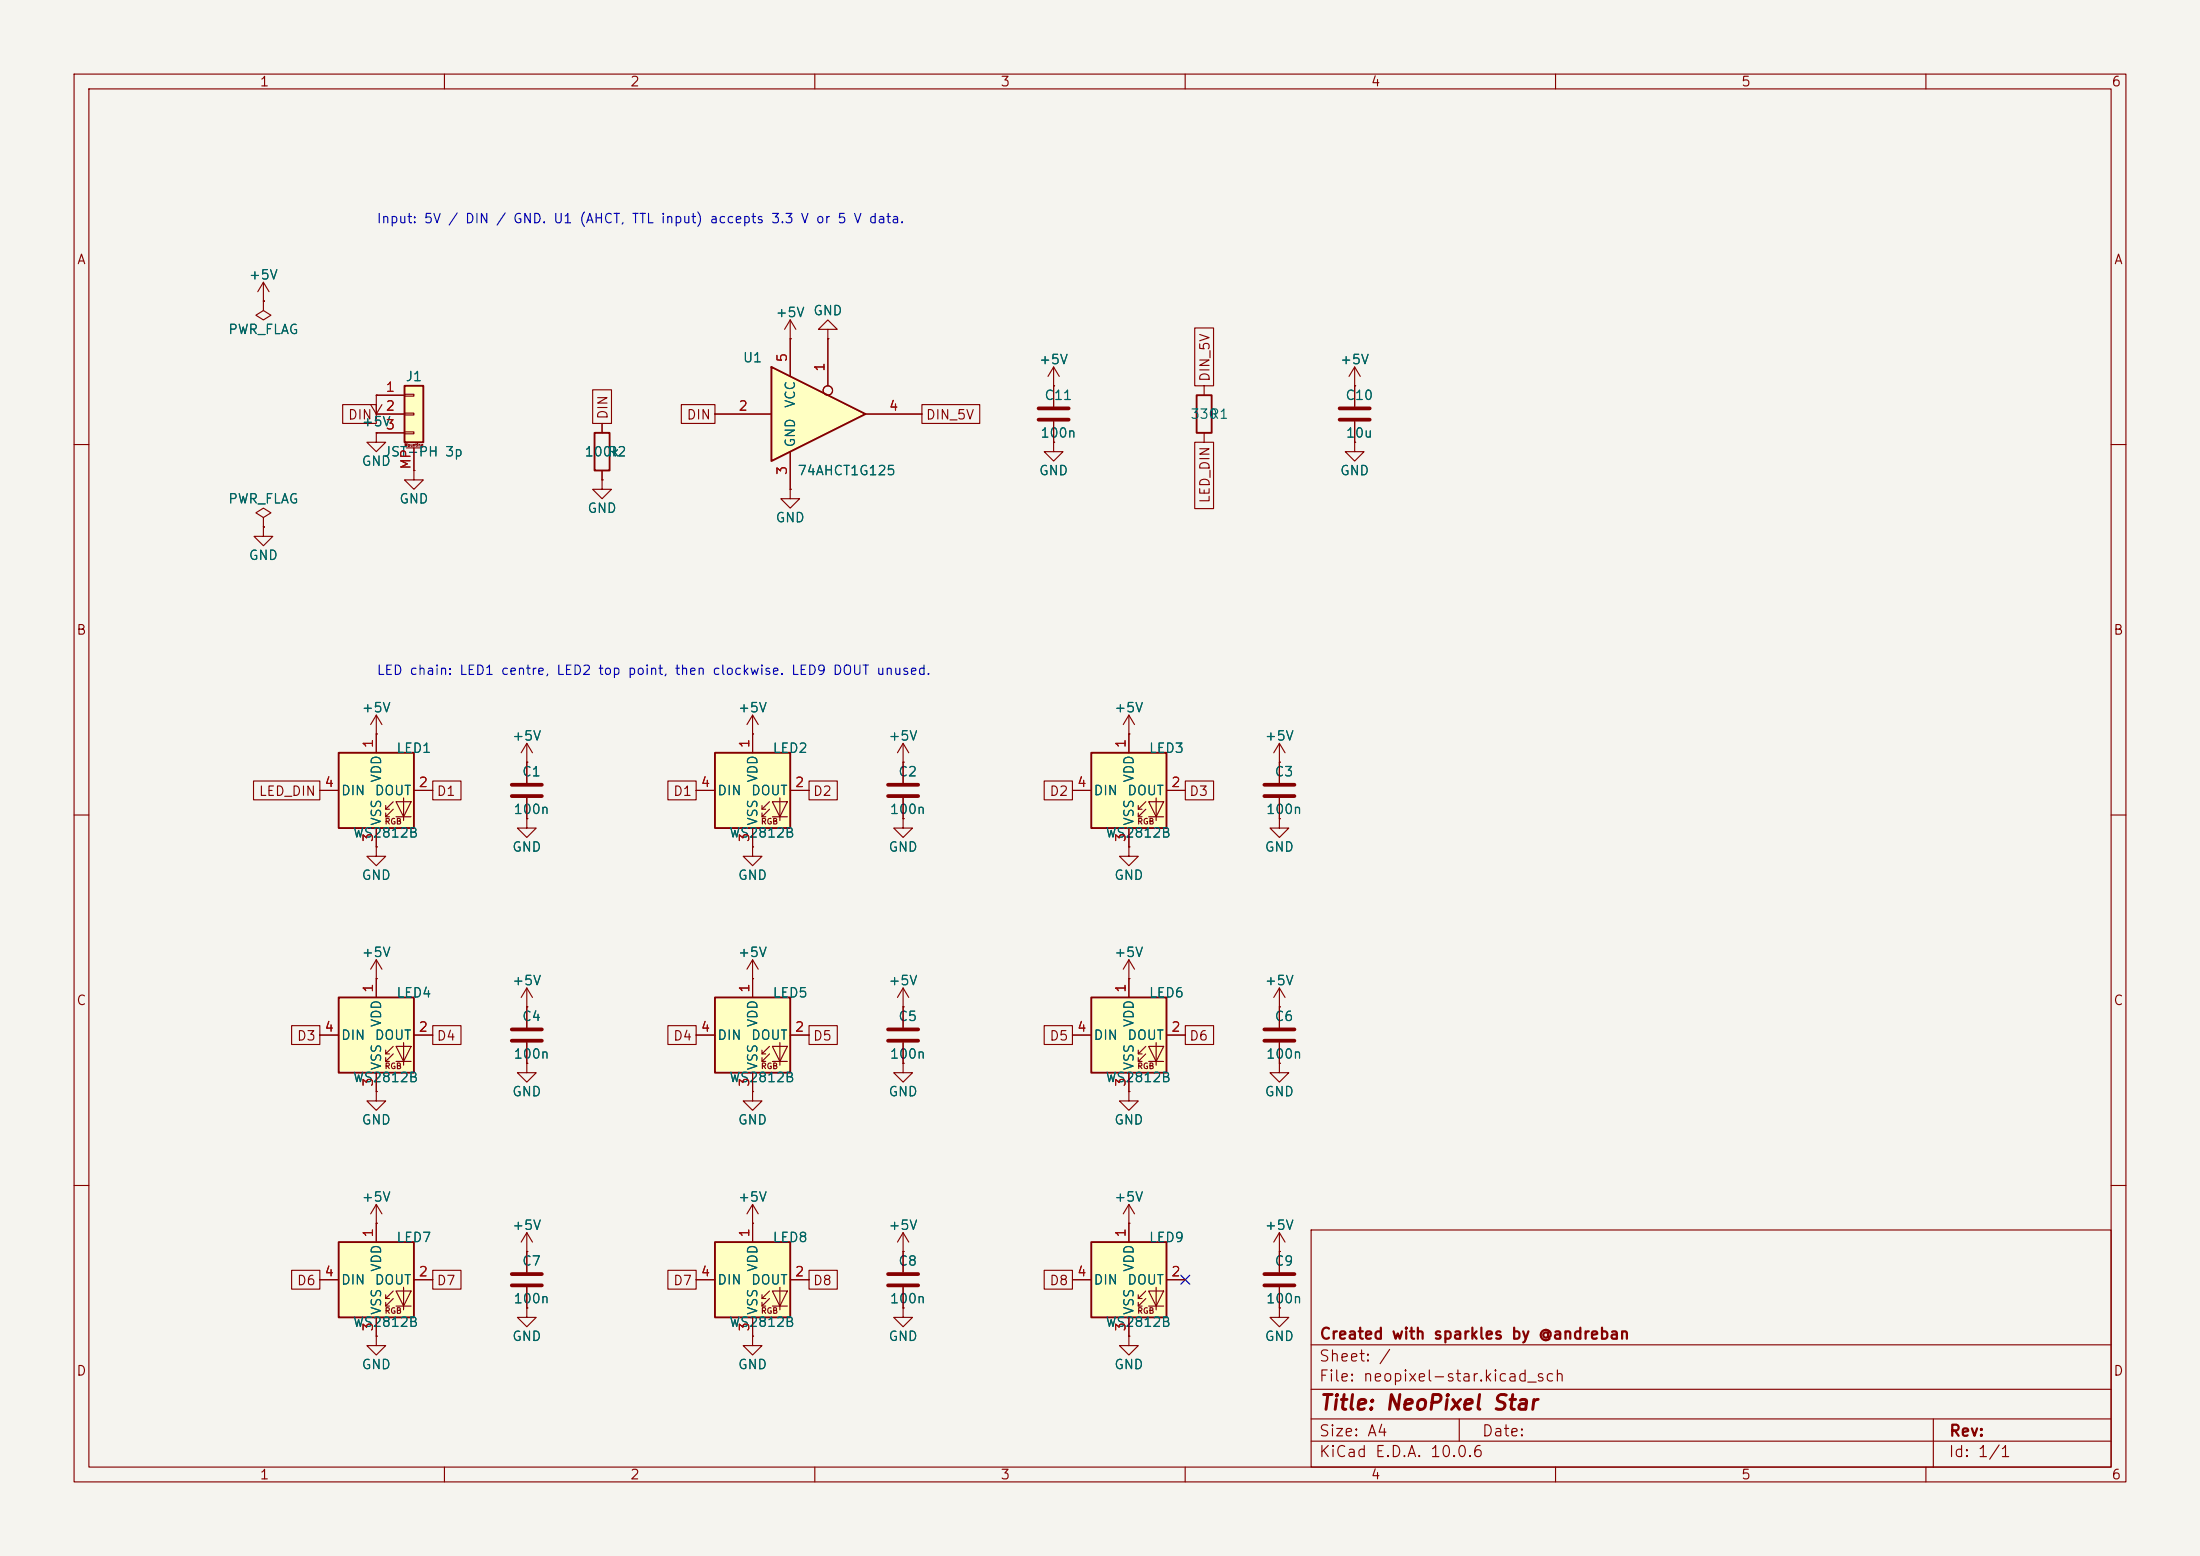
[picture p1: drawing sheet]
<svg xmlns="http://www.w3.org/2000/svg" width="297mm" height="210mm" viewBox="0 0 297 210" stroke-linecap="round" stroke-linejoin="round" font-family="sans-serif">
<path d="M0 0h297v210h-297z" fill="#f5f4ef" stroke="#f5f4ef" stroke-width=".14"/>
<g fill="none" stroke="#840000" stroke-width=".15">
<path d="M10 10h277v190h-277zM12 12h273v186h-273zM60 10v2M110 10v2M160 10v2M210 10v2M260 10v2M182.9 52.1h.1M182.9 49.5l-.8 1.3M182.9 49.5l.7 1.3M182.9 49.5v2.6M10 60h2"/>
<path d="M285 60h2M152.4 99.1h.1M152.4 96.5v2.6M152.4 96.5l-.8 1.3M152.4 96.5l.8 1.3M10 110h2M172.7 102.9h.1M172.7 110.5v1.3h1.3l-1.3 1.2-1.3-1.2h1.3M172.7 110.5h.1M172.7 100.3v5.4M172.7 107.7v2.8M172.7 100.3l-.7 1.3"/>
<path d="M172.7 100.3l.8 1.3M285 110h2M152.4 132.1h.1M152.4 129.5l-.8 1.3M152.4 129.5l.8 1.3M152.4 129.5v2.6M172.7 135.9h.1M172.7 133.4v5.3M172.7 133.4l-.7 1.2M172.7 133.4l.8 1.2M172.7 140.7v2.8M10 160h2"/>
<path d="M71.1 168.9v2.8M71.1 173.7v2.8M177 166h108v32h-108zM285 160h2M50.8 180.3v1.3h1.3l-1.3 1.3-1.3-1.3h1.3M50.8 180.3h.1M60 198v2M110 198v2M160 198v2M177 194.5h108M177 191.5h108M177 187.5h108"/>
<path d="M177 181.5h108M197 191.5v3M210 198v2M260 198v2M261 191.5v6.5"/>
</g>
<path d="M170.7 105.9h4.1M170.7 107.4h4.1M170.7 138.9h4.1M170.7 140.5h4.1M69.1 172h4.1M69.1 173.5h4.1" fill="none" stroke="#840000" stroke-width=".51"/>
<path d="M147.3 101.6h10.2v10.2h-10.2z" fill="#ffffc2"/>
<g fill="none" stroke="#840000" stroke-width=".15">
<path d="M162.6 52.1v1.2M162.6 58.4v1.3M182.9 59.7v1.3h1.2l-1.2 1.2-1.3-1.2h1.3M182.9 59.7h.1M182.9 52.1v2.8M182.9 56.9v2.8M152.4 99.1v2.5M144.8 106.7h2.5M152.4 114.3v1.3h1.3l-1.3 1.2-1.3-1.2h1.3M152.4 114.3h.1M152.4 111.8v2.5M153.7 109.2h.5"/>
<path d="M153.7 110.2h.5M154.7 108.2l-1 1v-.5M154.7 109.2l-1 1v-.5M155.1 108.2h2l-1 2zM155.1 110.2h2M156.1 107.7v3M157.5 106.7h2.5M121.9 135.9v2.8M121.9 140.7v2.8M50.8 165.1h.1M50.8 162.6l-.8 1.2M50.8 162.6l.8 1.2"/>
<path d="M50.8 162.6v2.5M71.1 168.9h.1M71.1 166.4l-.7 1.2M71.1 166.4l.8 1.2M71.1 166.4v2.5"/>
</g>
<path d="M161.5 53.3h2.1v5.1h-2.1zM147.3 101.6h10.2v10.2h-10.2z" fill="none" stroke="#840000" stroke-width=".25"/>
<path d="M180.8 55.1h4.1M180.8 56.6h4.1M119.9 138.9h4.1M119.9 140.5h4.1" fill="none" stroke="#840000" stroke-width=".51"/>
<path d="M45.7 167.6h10.2v10.2h-10.2z" fill="#ffffc2"/>
<g fill="none" stroke="#840000" stroke-width=".15">
<path d="M142.2 52.1h.1M142.2 59.7v1.3h1.3l-1.3 1.2-1.2-1.2h1.2M142.2 59.7h.1M142.2 49.5v5.4M142.2 56.9v2.8M142.2 49.5l-.7 1.3M142.2 49.5l.8 1.3M121.9 102.9h.1M121.9 110.5v1.3h1.3l-1.3 1.2-1.3-1.2h1.3M121.9 110.5h.1M121.9 100.3v5.4M121.9 107.7v2.8"/>
<path d="M121.9 100.3l-.7 1.3M121.9 100.3l.8 1.3M121.9 135.9h.1M121.9 133.4v2.5M121.9 133.4l-.7 1.2M121.9 133.4l.8 1.2M101.6 147.3v1.3h1.3l-1.3 1.3-1.3-1.3h1.3M101.6 147.3h.1M43.2 172.7h2.5M50.8 165.1v2.5M50.8 177.8v2.5M52.1 175.3h.5"/>
<path d="M52.1 176.3h.5M53.1 174.2l-1 1.1v-.5M53.1 175.3l-1 1v-.5M53.5 174.2h2l-1 2.1zM53.5 176.3h2M54.5 173.7v3.1M55.9 172.7h2.5M71.1 176.5v1.3h1.3l-1.3 1.3-1.3-1.3h1.3M71.1 176.5h.1"/>
</g>
<path d="M45.7 167.6h10.2v10.2h-10.2z" fill="none" stroke="#840000" stroke-width=".25"/>
<path d="M140.2 55.1h4.1M140.2 56.6h4.1M119.9 105.9h4.1M119.9 107.4h4.1" fill="none" stroke="#840000" stroke-width=".51"/>
<path d="M104.1 49.5l12.7 6.4-12.7 6.3z" fill="#ffffc2"/>
<path d="M104.1 49.5l12.7 6.4-12.7 6.3z" fill="none" stroke="#840000" stroke-width=".25"/>
<g fill="none" stroke="#840000" stroke-width=".15">
<path d="M35.6 38.1l-.8 1.3M35.6 38.1l.7 1.3M35.6 38.1v2.5M35.6 40.6v1.3l1 .6-1 .7-1.1-.7 1.1-.6M35.6 40.6h.1M50 54.6l.8 1.3M50.8 53.3h.1M50.8 58.4v1.3h1.3l-1.3 1.3-1.3-1.3h1.3M50.8 58.4h.1M50.8 53.3v2.6M51.6 54.6l-.8 1.3M96.5 55.9h7.6"/>
<path d="M106.7 45.7h.1M106.7 43.2v7.6M106.7 43.2l-.8 1.3M106.7 43.2l.7 1.3M111.8 44.5h1.2l-1.2-1.3-1.3 1.3h1.3v1.2M111.8 45.7h.1M111.8 45.7v6.4M116.8 55.9h7.7M35.6 69.9l1-.7-1-.6-1.1 .6 1.1 .7v1.2M35.6 71.1h.1M35.6 71.1v1.3h1.2l-1.2 1.3-1.3-1.3h1.3M106.7 66v1.3h1.2l-1.2 1.3-1.3-1.3h1.3"/>
<path d="M106.7 66h.1M106.7 61v5M71.1 102.9h.1M71.1 100.3l-.7 1.3M71.1 100.3l.8 1.3M71.1 100.3v2.6M101.6 132.1h.1M101.6 129.5l-.8 1.3M101.6 129.5l.8 1.3M101.6 129.5v2.6"/>
<circle cx="111.8" cy="52.7" r=".63"/>
</g>
<path d="M96.5 101.6h10.2v10.2h-10.2z" fill="#ffffc2"/>
<g fill="none" stroke="#840000" stroke-width=".15">
<path d="M101.6 99.1h.1M101.6 96.5v5.1M101.6 96.5l-.8 1.3M101.6 96.5l.8 1.3M94 106.7h2.5M101.6 111.8v2.5M102.9 109.2h.5M102.9 110.2h.5M103.9 108.2l-1 1v-.5M103.9 109.2l-1 1v-.5M104.3 108.2h2l-1 2zM104.3 110.2h2"/>
<path d="M105.3 107.7v3M106.7 106.7h2.5"/>
</g>
<path d="M96.5 101.6h10.2v10.2h-10.2z" fill="none" stroke="#840000" stroke-width=".25"/>
<path d="M96.5 134.6h10.2v10.2h-10.2z" fill="#ffffc2"/>
<g fill="none" stroke="#840000" stroke-width=".15">
<path d="M71.1 102.9v2.8M71.1 107.7v2.8M101.6 114.3v1.3h1.3l-1.3 1.2-1.3-1.2h1.3M101.6 114.3h.1M94 139.7h2.5M101.6 132.1v2.5M106.7 139.7h2.5M101.6 144.8v2.5M102.9 142.2h.5M102.9 143.3h.5M103.9 141.2l-1 1v-.5M103.9 142.2l-1 1.1v-.6"/>
<path d="M104.3 141.2h2l-1 2.1zM104.3 143.3h2M105.3 140.7v3.1"/>
</g>
<path d="M96.5 134.6h10.2v10.2h-10.2z" fill="none" stroke="#840000" stroke-width=".25"/>
<path d="M69.1 105.9h4.1M69.1 107.4h4.1" fill="none" stroke="#840000" stroke-width=".51"/>
<path d="M96.5 167.6h10.2v10.2h-10.2z" fill="#ffffc2"/>
<g fill="none" stroke="#840000" stroke-width=".15">
<path d="M50.8 99.1h.1M50.8 96.5l-.8 1.3M50.8 96.5l.8 1.3M50.8 96.5v2.6M71.1 110.5v1.3h1.3l-1.3 1.2-1.3-1.2h1.3M71.1 110.5h.1M94 172.7h2.5M101.6 165.1h.1M101.6 162.6v5M101.6 177.8v2.5M101.6 162.6l-.8 1.2M101.6 162.6l.8 1.2"/>
<path d="M102.9 175.3h.5M102.9 176.3h.5M103.9 174.2l-1 1.1v-.5M103.9 175.3l-1 1v-.5M104.3 174.2h2l-1 2.1zM104.3 176.3h2M105.3 173.7v3.1M106.7 172.7h2.5M101.6 180.3v1.3h1.3l-1.3 1.3-1.3-1.3h1.3M101.6 180.3h.1"/>
</g>
<path d="M96.5 167.6h10.2v10.2h-10.2z" fill="none" stroke="#840000" stroke-width=".25"/>
<path d="M45.7 101.6h10.2v10.2h-10.2z" fill="#ffffc2"/>
<g fill="none" stroke="#840000" stroke-width=".15">
<path d="M50.8 99.1v2.5M43.2 106.7h2.5M50.8 114.3v1.3h1.3l-1.3 1.2-1.3-1.2h1.3M50.8 114.3h.1M50.8 111.8v2.5M52.1 109.2h.5M52.1 110.2h.5M53.1 108.2l-1 1v-.5M53.1 109.2l-1 1v-.5M53.5 108.2h2l-1 2zM53.5 110.2h2M54.5 107.7v3"/>
<path d="M55.9 106.7h2.5"/>
</g>
<path d="M45.7 101.6h10.2v10.2h-10.2z" fill="none" stroke="#840000" stroke-width=".25"/>
<path d="M54.6 52.1h2.5v7.6h-2.5z" fill="#ffffc2"/>
<path d="M54.6 52.1h2.5v7.6h-2.5zM80.3 58.4h2v5.1h-2z" fill="none" stroke="#840000" stroke-width=".25"/>
<g fill="none" stroke="#840000" stroke-width=".15">
<path d="M50.8 53.3h3.8M50.8 55.9h3.8M50.8 58.4h3.8M54.6 53.2h1.3v.3h-1.3zM54.6 55.8h1.3v.2h-1.3zM54.6 58.3h1.3v.2h-1.3zM81.3 57.2v1.2M54.9 60.5h2M55.9 63.5v1.3h1.2l-1.2 1.2-1.3-1.2h1.3M55.9 63.5h.1M55.9 60.5v3M81.3 64.8v1.2h1.2l-1.2 1.3-1.3-1.3h1.3"/>
<path d="M81.3 64.8h.1M81.3 63.5v1.3M50.8 132.1h.1M50.8 129.5l-.8 1.3M50.8 129.5l.8 1.3M50.8 129.5v2.6M71.1 135.9h.1M71.1 133.4v5.3M71.1 133.4l-.7 1.2M71.1 133.4l.8 1.2M71.1 143.5v1.3h1.3l-1.3 1.3-1.3-1.3h1.3M71.1 143.5h.1"/>
<path d="M71.1 140.7v2.8"/>
</g>
<path d="M69.1 138.9h4.1M69.1 140.5h4.1" fill="none" stroke="#840000" stroke-width=".51"/>
<path d="M45.7 134.6h10.2v10.2h-10.2z" fill="#ffffc2"/>
<g fill="none" stroke="#840000" stroke-width=".15">
<path d="M43.2 139.7h2.5M50.8 132.1v2.5M55.9 139.7h2.5M50.8 147.3v1.3h1.3l-1.3 1.3-1.3-1.3h1.3M50.8 147.3h.1M50.8 144.8v2.5M52.1 142.2h.5M52.1 143.3h.5M53.1 141.2l-1 1v-.5M53.1 142.2l-1 1.1v-.6M53.5 141.2h2l-1 2.1zM53.5 143.3h2"/>
<path d="M54.5 140.7v3.1M172.7 168.9h.1M172.7 166.4l-.7 1.2M172.7 166.4l.8 1.2M172.7 166.4v5.3M172.7 173.7v2.8"/>
</g>
<path d="M45.7 134.6h10.2v10.2h-10.2z" fill="none" stroke="#840000" stroke-width=".25"/>
<path d="M170.7 172h4.1M170.7 173.5h4.1" fill="none" stroke="#840000" stroke-width=".51"/>
<path d="M147.3 134.6h10.2v10.2h-10.2z" fill="#ffffc2"/>
<g fill="none" stroke="#840000" stroke-width=".15">
<path d="M144.8 139.7h2.5M152.4 132.1v2.5M157.5 139.7h2.5M152.4 144.8v2.5M153.7 142.2h.5M153.7 143.3h.5M154.7 141.2l-1 1v-.5M154.7 142.2l-1 1.1v-.6M155.1 141.2h2l-1 2.1zM155.1 143.3h2M156.1 140.7v3.1M172.7 143.5v1.3h1.3l-1.3 1.3-1.3-1.3h1.3"/>
<path d="M172.7 143.5h.1"/>
</g>
<path d="M147.3 134.6h10.2v10.2h-10.2z" fill="none" stroke="#840000" stroke-width=".25"/>
<path d="M147.3 167.6h10.2v10.2h-10.2z" fill="#ffffc2"/>
<g fill="none" stroke="#840000" stroke-width=".15">
<path d="M35.6 40.6h.1M46.3 54.6h4.5v2.6h-4.5zM50.8 53.3h.1M50.8 58.4h.1M50.8 55.9h3.8M50.8 53.3h3.8M50.8 58.4h3.8M80 52.6h2.6v4.6h-2.6zM81.3 57.2v1.2M92 54.6h4.5v2.6h-4.5zM96.5 55.9h7.6M106.7 45.7h.1"/>
<path d="M106.7 45.7v5.1M111.8 45.7h.1M111.8 45.7v6.4M116.8 55.9h7.7M124.5 54.6h7.8v2.6h-7.8zM142.2 52.1h.1M142.2 59.7h.1M142.2 52.1v2.8M142.2 56.9v2.8M161.3 59.7h2.5v8.9h-2.5zM161.3 44.3h2.5v7.8h-2.5zM182.9 52.1h.1"/>
<path d="M182.9 59.7h.1M182.9 52.1v2.8M182.9 56.9v2.8M35.6 71.1h.1M55.9 63.5h.1M55.9 60.5v3M81.3 64.8h.1M81.3 63.5v1.3M106.7 66h.1M106.7 61v5M50.8 99.1h.1M50.8 99.1v2.5"/>
<path d="M101.6 99.1h.1M101.6 99.1v2.5M152.4 99.1h.1M152.4 99.1v2.5M34.2 105.4h9v2.6h-9zM43.2 106.7h2.5M50.8 114.3h.1M50.8 111.8v2.5M55.9 106.7h2.5M58.4 105.4h3.8v2.6h-3.8zM71.1 102.9h.1M71.1 110.5h.1"/>
<path d="M71.1 102.9v2.8M71.1 107.7v2.8M90.2 105.4h3.8v2.6h-3.8zM94 106.7h2.5M101.6 114.3h.1M101.6 111.8v2.5M106.7 106.7h2.5M109.2 105.4h3.8v2.6h-3.8zM121.9 102.9h.1M121.9 110.5h.1M121.9 102.9v2.8M121.9 107.7v2.8"/>
<path d="M141 105.4h3.8v2.6h-3.8zM144.8 106.7h2.5M152.4 114.3h.1M152.4 111.8v2.5M157.5 106.7h2.5M160 105.4h3.8v2.6h-3.8zM172.7 102.9h.1M172.7 110.5h.1M172.7 102.9v2.8M172.7 107.7v2.8M39.4 138.4h3.8v2.6h-3.8zM43.2 139.7h2.5"/>
<path d="M50.8 132.1h.1M50.8 132.1v2.5M55.9 139.7h2.5M58.4 138.4h3.8v2.6h-3.8zM71.1 135.9h.1M71.1 135.9v2.8M90.2 138.4h3.8v2.6h-3.8zM94 139.7h2.5M101.6 132.1h.1M101.6 132.1v2.5M106.7 139.7h2.5M109.2 138.4h3.8v2.6h-3.8z"/>
<path d="M121.9 135.9h.1M121.9 135.9v2.8M141 138.4h3.8v2.6h-3.8zM144.8 139.7h2.5M152.4 132.1h.1M152.4 132.1v2.5M157.5 139.7h2.5M160 138.4h3.8v2.6h-3.8zM172.7 135.9h.1M172.7 135.9v2.8M50.8 147.3h.1M50.8 144.8v2.5"/>
<path d="M71.1 143.5h.1M71.1 140.7v2.8M101.6 147.3h.1M101.6 144.8v2.5M121.9 143.5v1.3h1.3l-1.3 1.3-1.3-1.3h1.3M121.9 143.5h.1M121.9 140.7v2.8M152.4 147.3v1.3h1.3l-1.3 1.3-1.3-1.3h1.3M152.4 147.3h.1M152.4 144.8v2.5M172.7 143.5h.1M172.7 140.7v2.8"/>
<path d="M39.4 171.4h3.8v2.6h-3.8zM43.2 172.7h2.5M50.8 165.1h.1M50.8 165.1v2.5M50.8 177.8v2.5M55.9 172.7h2.5M58.4 171.4h3.8v2.6h-3.8zM71.1 168.9h.1M71.1 176.5h.1M71.1 168.9v2.8M71.1 173.7v2.8M90.2 171.4h3.8v2.6h-3.8z"/>
<path d="M94 172.7h2.5M101.6 165.1h.1M101.6 165.1v2.5M101.6 177.8v2.5M106.7 172.7h2.5M109.2 171.4h3.8v2.6h-3.8zM121.9 176.5v1.3h1.3l-1.3 1.3-1.3-1.3h1.3M121.9 176.5h.1M121.9 168.9h.1M121.9 166.4v5.3M121.9 173.7v2.8M121.9 166.4l-.7 1.2"/>
<path d="M121.9 166.4l.8 1.2M141 171.4h3.8v2.6h-3.8zM144.8 172.7h2.5M152.4 165.1h.1M152.4 162.6v5M152.4 177.8v2.5M152.4 162.6l-.8 1.2M152.4 162.6l.8 1.2M153.7 175.3h.5M153.7 176.3h.5M154.7 174.2l-1 1.1v-.5M154.7 175.3l-1 1v-.5"/>
<path d="M155.1 174.2h2l-1 2.1zM155.1 176.3h2M156.1 173.7v3.1M157.5 172.7h2.5M172.7 176.5v1.3h1.3l-1.3 1.3-1.3-1.3h1.3M172.7 176.5h.1M172.7 168.9h.1M172.7 168.9v2.8M172.7 173.7v2.8M50.8 180.3h.1M101.6 180.3h.1M152.4 180.3v1.3h1.3l-1.3 1.3-1.3-1.3h1.3"/>
<path d="M152.4 180.3h.1"/>
<circle cx="111.8" cy="52.7" r=".63"/>
</g>
<path d="M147.3 167.6h10.2v10.2h-10.2z" fill="none" stroke="#840000" stroke-width=".25"/>
<path d="M119.9 172h4.1M119.9 173.5h4.1" fill="none" stroke="#840000" stroke-width=".51"/>
<path d="M159.4 172.1l1.2 1.2M160.6 172.1l-1.2 1.2" fill="none" stroke="#000084" stroke-width=".15"/>
<text font-size="2" fill="#840000" x="178" y="190.8">Title: NeoPixel Star</text>
<g font-size="1.5" fill="#840000">
<text x="178" y="184.1">Sheet: /</text>
<text x="178" y="181.1">Created with sparkles by @andreban</text>
<text x="178" y="186.8">File: neopixel-star.kicad_sch</text>
<text x="178" y="197">KiCad E.D.A. 10.0.6</text>
<text x="178" y="194.2">Size: A4</text>
<text x="200" y="194.2">Date:</text>
<text x="263" y="197">Id: 1/1</text>
<text x="263" y="194.2">Rev:</text>
</g>
<g font-size="1.3" fill="#840000">
<text x="35" y="12">1</text>
<text x="85" y="12">2</text>
<text x="135" y="12">3</text>
<text x="185" y="12">4</text>
<text x="235" y="12">5</text>
<text x="285" y="12">6</text>
<text x="10.3" y="36">A</text>
<text x="285.3" y="36">A</text>
<text x="163.6" y="51.6" transform="rotate(-90 163.6 51.6)">DIN_5V</text>
<text x="46.9" y="56.9">DIN</text>
<text x="82.3" y="56.7" transform="rotate(-90 82.3 56.7)">DIN</text>
<text x="92.6" y="56.9">DIN</text>
<text x="124.9" y="56.9">DIN_5V</text>
<text x="163.6" y="68" transform="rotate(-90 163.6 68)">LED_DIN</text>
<text x="10.2" y="86">B</text>
<text x="285.2" y="86">B</text>
<text x="34.9" y="107.7">LED_DIN</text>
<text x="58.9" y="107.7">D1</text>
<text x="90.8" y="107.7">D1</text>
<text x="109.7" y="107.7">D2</text>
<text x="141.6" y="107.7">D2</text>
<text x="160.5" y="107.7">D3</text>
<text x="10.2" y="136">C</text>
<text x="285.2" y="136">C</text>
<text x="40" y="140.8">D3</text>
<text x="58.9" y="140.8">D4</text>
<text x="90.8" y="140.8">D4</text>
<text x="109.7" y="140.8">D5</text>
<text x="141.6" y="140.8">D5</text>
<text x="160.5" y="140.8">D6</text>
<text x="40" y="173.8">D6</text>
<text x="58.9" y="173.8">D7</text>
<text x="90.8" y="173.8">D7</text>
<text x="109.7" y="173.8">D8</text>
<text x="141.6" y="173.8">D8</text>
<text x="10.2" y="186">D</text>
<text x="285.2" y="186">D</text>
<text x="35" y="200">1</text>
<text x="85" y="200">2</text>
<text x="135" y="200">3</text>
<text x="185" y="200">4</text>
<text x="235" y="200">5</text>
<text x="285" y="200">6</text>
</g>
<g font-size="1.3" fill="#0000c2">
<text x="50.8" y="30.5">Input: 5V / DIN / GND. U1 (AHCT, TTL input) accepts 3.3 V or 5 V data.</text>
<text x="50.8" y="91.4">LED chain: LED1 centre, LED2 top point, then clockwise. LED9 DOUT unused.</text>
</g>
<g font-size="1.3" fill="#006464">
<text x="33.5" y="38">+5V</text>
<text x="30.7" y="45.4">PWR_FLAG</text>
<text x="104.6" y="43.1">+5V</text>
<text x="109.7" y="42.9">GND</text>
<text x="54.7" y="51.8">J1</text>
<text x="100.2" y="49.2">U1</text>
<text x="140.2" y="49.5">+5V</text>
<text x="180.8" y="49.5">+5V</text>
<text x="48.7" y="57.9">+5V</text>
<text x="107.6" y="55.2" transform="rotate(-90 107.6 55.2)">VCC</text>
<text x="140.4" y="59.4">100n</text>
<text x="140.9" y="54.3">C11</text>
<text x="160.6" y="56.8">330</text>
<text x="163.2" y="56.8">R1</text>
<text x="181.5" y="54.3">C10</text>
<text x="181.6" y="59.4">10u</text>
<text x="48.7" y="63.2">GND</text>
<text x="51.7" y="61.9">JST-PH 3p</text>
<text x="78.8" y="61.9">100k</text>
<text x="81.9" y="61.9">R2</text>
<text x="107.6" y="64.5">74AHCT1G125</text>
<text x="107.6" y="60.5" transform="rotate(-90 107.6 60.5)">GND</text>
<text x="140.2" y="64.5">GND</text>
<text x="180.8" y="64.5">GND</text>
<text x="30.7" y="68.3">PWR_FLAG</text>
<text x="53.8" y="68.3">GND</text>
<text x="79.2" y="69.5">GND</text>
<text x="104.6" y="70.8">GND</text>
<text x="33.5" y="75.9">GND</text>
<text x="48.7" y="96.5">+5V</text>
<text x="53.4" y="101.9">LED1</text>
<text x="69.1" y="100.3">+5V</text>
<text x="99.5" y="96.5">+5V</text>
<text x="104.2" y="101.9">LED2</text>
<text x="119.9" y="100.3">+5V</text>
<text x="150.3" y="96.5">+5V</text>
<text x="155" y="101.9">LED3</text>
<text x="170.7" y="100.3">+5V</text>
<text x="45.9" y="107.6">DIN</text>
<text x="50.5" y="107.6">DOUT</text>
<text x="51.8" y="105.7" transform="rotate(-90 51.8 105.7)">VDD</text>
<text x="70.4" y="105.1">C1</text>
<text x="96.7" y="107.6">DIN</text>
<text x="101.3" y="107.6">DOUT</text>
<text x="102.6" y="105.7" transform="rotate(-90 102.6 105.7)">VDD</text>
<text x="121.2" y="105.1">C2</text>
<text x="147.5" y="107.6">DIN</text>
<text x="152.1" y="107.6">DOUT</text>
<text x="153.4" y="105.7" transform="rotate(-90 153.4 105.7)">VDD</text>
<text x="172" y="105.1">C3</text>
<text x="47.6" y="113.4">WS2812B</text>
<text x="51.8" y="111.5" transform="rotate(-90 51.8 111.5)">VSS</text>
<text x="69.2" y="110.2">100n</text>
<text x="98.4" y="113.4">WS2812B</text>
<text x="102.6" y="111.5" transform="rotate(-90 102.6 111.5)">VSS</text>
<text x="120" y="110.2">100n</text>
<text x="149.2" y="113.4">WS2812B</text>
<text x="153.4" y="111.5" transform="rotate(-90 153.4 111.5)">VSS</text>
<text x="170.8" y="110.2">100n</text>
<text x="48.7" y="119.1">GND</text>
<text x="69.1" y="115.3">GND</text>
<text x="99.5" y="119.1">GND</text>
<text x="119.9" y="115.3">GND</text>
<text x="150.3" y="119.1">GND</text>
<text x="170.7" y="115.3">GND</text>
<text x="48.7" y="129.5">+5V</text>
<text x="99.5" y="129.5">+5V</text>
<text x="150.3" y="129.5">+5V</text>
<text x="53.4" y="134.9">LED4</text>
<text x="69.1" y="133.3">+5V</text>
<text x="104.2" y="134.9">LED5</text>
<text x="119.9" y="133.3">+5V</text>
<text x="155" y="134.9">LED6</text>
<text x="170.7" y="133.3">+5V</text>
<text x="45.9" y="140.7">DIN</text>
<text x="50.5" y="140.7">DOUT</text>
<text x="51.8" y="138.7" transform="rotate(-90 51.8 138.7)">VDD</text>
<text x="69.2" y="143.2">100n</text>
<text x="70.4" y="138.1">C4</text>
<text x="96.7" y="140.7">DIN</text>
<text x="101.3" y="140.7">DOUT</text>
<text x="102.6" y="138.7" transform="rotate(-90 102.6 138.7)">VDD</text>
<text x="120" y="143.2">100n</text>
<text x="121.2" y="138.1">C5</text>
<text x="147.5" y="140.7">DIN</text>
<text x="152.1" y="140.7">DOUT</text>
<text x="153.4" y="138.7" transform="rotate(-90 153.4 138.7)">VDD</text>
<text x="170.8" y="143.2">100n</text>
<text x="172" y="138.1">C6</text>
<text x="47.6" y="146.4">WS2812B</text>
<text x="51.8" y="144.6" transform="rotate(-90 51.8 144.6)">VSS</text>
<text x="69.1" y="148.3">GND</text>
<text x="98.4" y="146.4">WS2812B</text>
<text x="102.6" y="144.6" transform="rotate(-90 102.6 144.6)">VSS</text>
<text x="119.9" y="148.3">GND</text>
<text x="149.2" y="146.4">WS2812B</text>
<text x="153.4" y="144.6" transform="rotate(-90 153.4 144.6)">VSS</text>
<text x="170.7" y="148.3">GND</text>
<text x="48.7" y="152.1">GND</text>
<text x="99.5" y="152.1">GND</text>
<text x="150.3" y="152.1">GND</text>
<text x="48.7" y="162.5">+5V</text>
<text x="53.4" y="168">LED7</text>
<text x="69.1" y="166.3">+5V</text>
<text x="99.5" y="162.5">+5V</text>
<text x="104.2" y="168">LED8</text>
<text x="119.9" y="166.3">+5V</text>
<text x="150.3" y="162.5">+5V</text>
<text x="155" y="168">LED9</text>
<text x="170.7" y="166.3">+5V</text>
<text x="45.9" y="173.7">DIN</text>
<text x="50.5" y="173.7">DOUT</text>
<text x="51.8" y="171.7" transform="rotate(-90 51.8 171.7)">VDD</text>
<text x="70.4" y="171.1">C7</text>
<text x="96.7" y="173.7">DIN</text>
<text x="101.3" y="173.7">DOUT</text>
<text x="102.6" y="171.7" transform="rotate(-90 102.6 171.7)">VDD</text>
<text x="121.2" y="171.1">C8</text>
<text x="147.5" y="173.7">DIN</text>
<text x="152.1" y="173.7">DOUT</text>
<text x="153.4" y="171.7" transform="rotate(-90 153.4 171.7)">VDD</text>
<text x="172" y="171.1">C9</text>
<text x="47.6" y="179.4">WS2812B</text>
<text x="51.8" y="177.6" transform="rotate(-90 51.8 177.6)">VSS</text>
<text x="69.2" y="176.2">100n</text>
<text x="98.4" y="179.4">WS2812B</text>
<text x="102.6" y="177.6" transform="rotate(-90 102.6 177.6)">VSS</text>
<text x="120" y="176.2">100n</text>
<text x="149.2" y="179.4">WS2812B</text>
<text x="153.4" y="177.6" transform="rotate(-90 153.4 177.6)">VSS</text>
<text x="170.8" y="176.2">100n</text>
<text x="48.7" y="185.1">GND</text>
<text x="69.1" y="181.3">GND</text>
<text x="99.5" y="185.1">GND</text>
<text x="119.9" y="181.3">GND</text>
<text x="150.3" y="185.1">GND</text>
<text x="170.7" y="181.3">GND</text>
</g>
<g font-size="1.3" fill="#a90000">
<text x="52" y="53.2">1</text>
<text x="106.5" y="49" transform="rotate(-90 106.5 49)">5</text>
<text x="111.6" y="50.3" transform="rotate(-90 111.6 50.3)">1</text>
<text x="52" y="55.7">2</text>
<text x="52" y="58.3">3</text>
<text x="99.6" y="55.7">2</text>
<text x="119.9" y="55.7">4</text>
<text x="55.7" y="63.5" transform="rotate(-90 55.7 63.5)">MP</text>
<text x="106.5" y="64.2" transform="rotate(-90 106.5 64.2)">3</text>
<text x="50.7" y="101.1" transform="rotate(-90 50.7 101.1)">1</text>
<text x="101.5" y="101.1" transform="rotate(-90 101.5 101.1)">1</text>
<text x="152.3" y="101.1" transform="rotate(-90 152.3 101.1)">1</text>
<text x="43.7" y="106.5">4</text>
<text x="56.4" y="106.5">2</text>
<text x="94.5" y="106.5">4</text>
<text x="107.2" y="106.5">2</text>
<text x="145.3" y="106.5">4</text>
<text x="158" y="106.5">2</text>
<text x="50.7" y="113.8" transform="rotate(-90 50.7 113.8)">3</text>
<text x="101.5" y="113.8" transform="rotate(-90 101.5 113.8)">3</text>
<text x="152.3" y="113.8" transform="rotate(-90 152.3 113.8)">3</text>
<text x="50.7" y="134.1" transform="rotate(-90 50.7 134.1)">1</text>
<text x="101.5" y="134.1" transform="rotate(-90 101.5 134.1)">1</text>
<text x="152.3" y="134.1" transform="rotate(-90 152.3 134.1)">1</text>
<text x="43.7" y="139.6">4</text>
<text x="56.4" y="139.6">2</text>
<text x="94.5" y="139.6">4</text>
<text x="107.2" y="139.6">2</text>
<text x="145.3" y="139.6">4</text>
<text x="158" y="139.6">2</text>
<text x="50.7" y="146.8" transform="rotate(-90 50.7 146.8)">3</text>
<text x="101.5" y="146.8" transform="rotate(-90 101.5 146.8)">3</text>
<text x="152.3" y="146.8" transform="rotate(-90 152.3 146.8)">3</text>
<text x="50.7" y="167.1" transform="rotate(-90 50.7 167.1)">1</text>
<text x="101.5" y="167.1" transform="rotate(-90 101.5 167.1)">1</text>
<text x="152.3" y="167.1" transform="rotate(-90 152.3 167.1)">1</text>
<text x="43.7" y="172.6">4</text>
<text x="56.4" y="172.6">2</text>
<text x="94.5" y="172.6">4</text>
<text x="107.2" y="172.6">2</text>
<text x="145.3" y="172.6">4</text>
<text x="158" y="172.6">2</text>
<text x="50.7" y="179.8" transform="rotate(-90 50.7 179.8)">3</text>
<text x="101.5" y="179.8" transform="rotate(-90 101.5 179.8)">3</text>
<text x="152.3" y="179.8" transform="rotate(-90 152.3 179.8)">3</text>
</g>
<g font-size=".8" fill="#840000">
<text x="51.9" y="111.4">RGB</text>
<text x="102.7" y="111.4">RGB</text>
<text x="153.5" y="111.4">RGB</text>
<text x="51.9" y="144.5">RGB</text>
<text x="102.7" y="144.5">RGB</text>
<text x="153.5" y="144.5">RGB</text>
<text x="51.9" y="177.5">RGB</text>
<text x="102.7" y="177.5">RGB</text>
<text x="153.5" y="177.5">RGB</text>
</g>
<text font-size=".4" fill="#840000" x="54.6" y="60.4">Mounting</text>
</svg>
